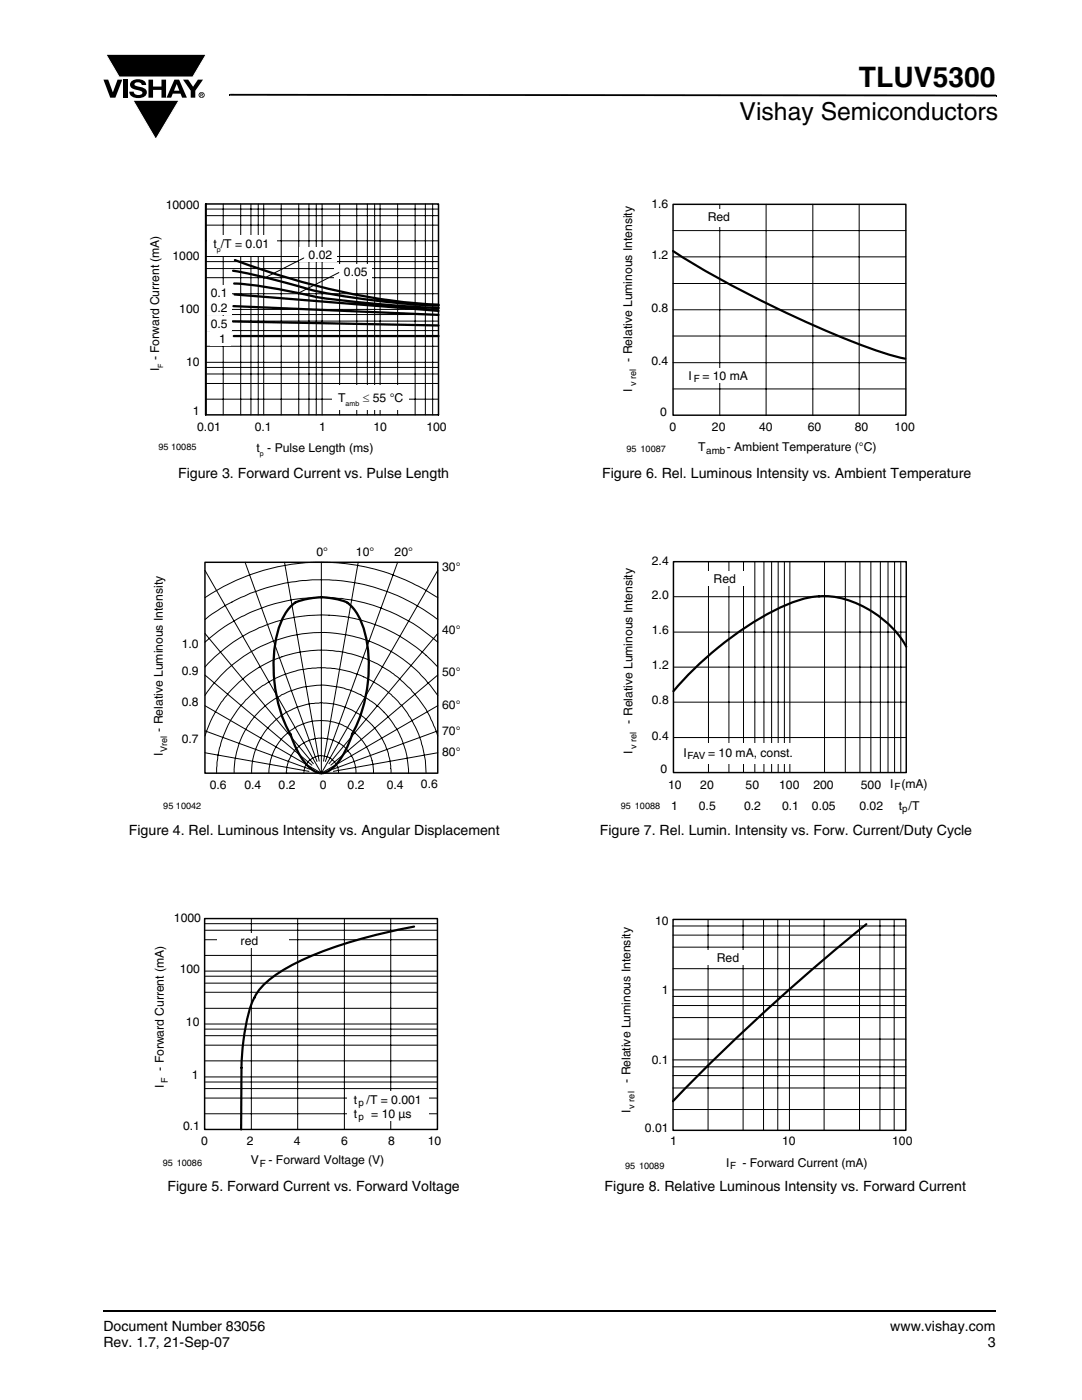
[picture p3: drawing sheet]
<svg xmlns="http://www.w3.org/2000/svg" width="216mm" height="279mm" viewBox="0 0 216 279" stroke-linecap="round" stroke-linejoin="round" font-family="sans-serif">
<g fill="#000">
<path d="M20.6 15.9h1l.9 2.5 1-2.5h.9l-1.4 3.6h-1zM21.1 10.8h20.1l-2.7 4.6h-14.7zM24.6 15.9h.9v3.6h-.9zM26.3 16.2a2.1 2.1 0 0 1 2.8 .3l.1 .5h-.9a.79 .79 0 0 0-.7-.6 .79 .79 0 0 0-.8 .4l.3 .3 1 .3a1.08 1.08 0 0 1 1.2 1 1.08 1.08 0 0 1-1.1 1.1 1.73 1.73 0 0 1-2.4-1.2h.9a.96 .96 0 0 0 .8 .7 .96 .96 0 0 0 .9-.5 1.31 1.31 0 0 0-1.2-.6 1.03 1.03 0 0 1-1.1-.5 1.03 1.03 0 0 1 .2-1.2zM29.6 15.9h.9v1.4h1.7v-1.4h.9v3.6h-.9v-1.6h-1.7v1.6h-.9zM36.5 15.9h1.1l.9 1.4 1-1.4h1l-1.5 2.2v1.4h-.9v-1.4zM45.7 18.7h.2v.4h-.2zM45.9 18.7l152.9 .2v.3l-152.9-.1zM198.8 18.9h.1v.3h-.1zM26.5 20h9.2l-4.6 7.8zM20.5 261.5h.1v.4h-.1z"/>
<path d="M35.3 16.8l-.6 1.3h1.1zM34.8 15.9h.9l1.6 3.6h-1l-.3-.8h-1.5l-.3 .8h-1z"/>
<path d="M40.1 18.7v.2h.2v-.1zM40 18.6l.4 .1 .1 .1-.2 .2 .2 .3-.3-.3-.1 .3h-.1zM39.8 19a.46 .46 0 0 0 .9 0 .46 .46 0 0 0-.9 0zM39.6 19a.6 .6 0 0 1 1.2 0 .6 .6 0 0 1-1.2 0z"/>
</g>
<path d="M21.1 10.8h20.1l-2.7 4.6h-14.7zM26.5 20h9.2l-4.6 7.8z" fill="none" stroke="#fff" stroke-width=".2"/>
<path d="M20.6 261.7h178.2" fill="none" stroke="#000" stroke-width=".36"/>
<g fill="none" stroke="#000" stroke-width=".2">
<path d="M41 51.2h46.5M41 48.1h46.5M41 44.9h46.5M41 43h46.5M41 41.7h46.5M41 58.6h46.5M41 55.4h46.5M41 53.6h46.5M41 52.2h46.5M44.5 40.7v42.1M48 40.7v42.1M50.1 40.7v42.1"/>
<path d="M51.5 40.7v42.1M52.6 40.7v42.1M56.1 40.7v42.1M59.6 40.7v42.1M61.6 40.7v42.1M63.1 40.7v42.1M64.3 40.7v42.1M67.8 40.7v42.1M71.2 40.7v42.1M73.3 40.7v42.1M74.8 40.7v42.1M75.8 40.7v42.1"/>
<path d="M79.3 40.7v42.1M82.8 40.7v42.1M84.9 40.7v42.1M86.3 40.7v42.1M41 61.8h46.5M41 72.3h46.5M41 69.1h46.5M41 66h46.5M41 64.1h46.5M41 62.8h46.5M41 79.7h46.5M41 76.5h46.5"/>
<path d="M41 74.6h46.5M41 73.3h46.5"/>
</g>
<g fill="#fff">
<path d="M41.3 47h13.8v4h-13.8z"/>
<path d="M59.7 49.4h7.4v2.9h-7.4z"/>
<path d="M66.7 52.6h7.5v3h-7.5z"/>
<path d="M40.5 56.9h5.7v2.9h-5.7z"/>
<path d="M40.5 59.9h5.7v2.9h-5.7z"/>
<path d="M42.1 66h4v3h-4z"/>
</g>
<path d="M60.6 51.5l-8 4.1M67.6 54.4l-8 4.1" fill="none" stroke="#000" stroke-width=".2"/>
<path d="M40.5 63.1h5.7v2.9h-5.7z" fill="#fff"/>
<path d="M46.5 54a143.1 143.1 0 0 1 15 3.7M46.7 56.6a104.7 104.7 0 0 1 17 2.8 263.3 263.3 0 0 0 23.8 2.1M46.8 58.8l40.7 3.2M46.9 51.9a134 134 0 0 0 40.6 8.9M61.4 57.7a139.5 139.5 0 0 0 26.1 3.3M46.5 64.2l41 .8M46.6 61.1l40.9 1.7M46.6 67.1h40.9" fill="none" stroke="#000" stroke-width=".46"/>
<path d="M41 40.7h46.5v42.1h-46.5zM41 40.7v42.1" fill="none" stroke="#000" stroke-width=".3"/>
<path d="M66.4 77h15.2v4.8h-15.2z" fill="#fff"/>
<path d="M40.9 112.2h46.5v42.1h-46.5zM40.8 183.3h46.5v42.1h-46.5z" fill="none" stroke="#000" stroke-width=".29"/>
<g fill="none" stroke="#000" stroke-width=".2">
<path d="M40.9 119.3a41.7 41.7 0 0 1 46.5 0M40.9 113.8l23.2 40.5M48.9 112.2l14.3 39.8M56.8 112.2l6.9 39.7M64.1 112.2v42.1M71.5 112.2l-6.9 39.7M79.3 112.2l-14.4 39.8M87.4 113.8l-23.3 40.5M40.9 123.7a38.2 38.2 0 0 1 21.4-8h3.4a38.4 38.4 0 0 1 21.7 8M40.9 128.2l.6-.5a33.7 33.7 0 0 1 8.9-5.7l2.3-.8a34.6 34.6 0 0 1 34.7 7M40.9 133.1a31.2 31.2 0 0 1 46.5 0M40.9 138.8a27.7 27.7 0 0 1 46.5 0"/>
<path d="M40.9 134.7l21.3 18M40.9 126.4l21.6 26M87.4 126.4l-21.7 26M87.4 134.7l-21.4 18M40.9 146.9l1.5-3.8 1.8-3a24.4 24.4 0 0 1 31.1-7.6l2.5 1.5a25.3 25.3 0 0 1 9.6 12.9M40.9 140.8l23.2 13.5M40.9 145.9l20.9 7.6M40.9 150.2l20.7 3.7M43.2 154.3a19 19 0 0 1 1.3-7.3 21.5 21.5 0 0 1 6.4-9.1 21.4 21.4 0 0 1 15-4.6 21.3 21.3 0 0 1 14.2 7.5l1.1 1.4a21.7 21.7 0 0 1 3.2 7l.5 2.6 .1 2.5M46.7 154.3a17.5 17.5 0 0 1 25.3-15.6l2.8 1.8a17 17 0 0 1 3.5 3.6 18 18 0 0 1 3.2 10.2M50.2 154.3a13.9 13.9 0 0 1 13.9-14 13.9 13.9 0 0 1 13.9 14M53.6 154.3a10.4 10.4 0 0 1 10.5-10.5 10.4 10.4 0 0 1 10.4 10.5"/>
<path d="M57.1 154.3h.1M57.1 154.3a6.7 6.7 0 0 1 2.1-4.9l.6-.6a8 8 0 0 1 3.7-1.5 7.3 7.3 0 0 1 6.4 3.1 8.2 8.2 0 0 1 1.1 3.9M60.6 154.3a3.5 3.5 0 0 1 5.6-2.8l.6 .7a3.6 3.6 0 0 1 .8 2.1M87.4 140.8l-23.3 13.5M87.4 145.9l-20.9 7.6M87.4 150.2l-20.9 3.7M40.8 190.7h46.5M40.8 187.5h46.5M40.8 185.7h46.5M40.8 184.3h46.5M40.8 198h46.5M40.8 196.2h46.5"/>
<path d="M40.8 194.8h46.5M40.8 193.8h46.5M50.2 183.3v42.1M59.4 183.3v42.1M68.7 183.3v42.1M78 183.3v42.1M40.8 201.2h46.5M40.8 211.7h46.5M40.8 208.6h46.5M40.8 206.7h46.5M40.8 205.4h46.5M40.8 219.1h46.5"/>
<path d="M40.8 217.3h46.5M40.8 215.9h46.5M40.8 204.4h46.5M40.8 214.9h46.5M40.8 222.3h46.5"/>
</g>
<path d="M64.1 119.2l1.3 .1a12 12 0 0 1 4 1M64.1 119.2l-1.3 .1a12 12 0 0 0-3.9 1M58.9 120.3a12.2 12.2 0 0 0-4 8.1 29.3 29.3 0 0 0 3 18.1M69.4 120.3a12.3 12.3 0 0 1 3.9 8.1 29.3 29.3 0 0 1-3.1 18.1M57.9 146.5a13.2 13.2 0 0 0 4.9 7.4 3.1 3.1 0 0 0 4-1 16.8 16.8 0 0 0 3.5-6.3" fill="none" stroke="#000" stroke-width=".46"/>
<path d="M50.8 199.1a27.9 27.9 0 0 0-2.4 10l-.2 3.4-.1 12.9M82.6 184.9a86.1 86.1 0 0 0-25.3 8.2 15.7 15.7 0 0 0-6.5 5.9" fill="none" stroke="#000" stroke-width=".44"/>
<g fill="#fff">
<path d="M69.4 217.8h16.2v5.9h-16.2z"/>
<path d="M43.3 186.3h14.3v2.9h-14.3z"/>
</g>
<path d="M134.3 40.8h46.5v42.1h-46.5z" fill="none" stroke="#000" stroke-width=".29"/>
<path d="M134.3 56.6h46.5M134.3 51.3h46.5M134.3 46h46.5M143.6 40.8v42.1M152.9 40.8v42.1M162.2 40.8v42.1M171.4 40.8v42.1M134.3 77.6h46.5M134.3 72.4h46.5M134.3 67.1h46.5M134.3 61.8h46.5" fill="none" stroke="#000" stroke-width=".2"/>
<path d="M134.3 50.1a214.9 214.9 0 0 0 41.9 20.3l4.4 1.2" fill="none" stroke="#000" stroke-width=".44"/>
<g fill="#fff">
<path d="M137 41.8h14.4v3.5h-14.4z"/>
<path d="M136.8 73.5h13v2.9h-13z"/>
</g>
<path d="M134.4 112.1h46.4v42.1h-46.4z" fill="none" stroke="#000" stroke-width=".29"/>
<g fill="none" stroke="#000" stroke-width=".2">
<path d="M134.4 119.1h46.4M141.4 112.1v42.1M145.4 112.1v42.1M148.4 112.1v42.1M150.6 112.1v42.1M152.4 112.1v42.1M154 112.1v42.1M155.3 112.1v42.1M156.5 112.1v42.1M157.6 112.1v42.1M164.5 112.1v42.1M168.7 112.1v42.1"/>
<path d="M171.6 112.1v42.1M173.8 112.1v42.1M175.7 112.1v42.1M177.2 112.1v42.1M178.5 112.1v42.1M179.7 112.1v42.1M134.4 133.1h46.4M134.4 126.1h46.4M134.4 147.2h46.4M134.4 140.1h46.4"/>
</g>
<path d="M180.8 129.1a20.5 20.5 0 0 0-16.5-10.1 20.7 20.7 0 0 0-9.2 2.5 68.1 68.1 0 0 0-20.7 16.4" fill="none" stroke="#000" stroke-width=".44"/>
<g fill="#fff">
<path d="M135.7 114h14.3v2.9h-14.3z"/>
<path d="M135.2 148.3h23.7v4.1h-23.7z"/>
</g>
<path d="M134.3 183.5h46.5v42.1h-46.5z" fill="none" stroke="#000" stroke-width=".29"/>
<g fill="none" stroke="#000" stroke-width=".2">
<path d="M134.3 197.5h46.5M134.3 198.9h46.5M134.3 184.8h46.5M134.3 186.6h46.5M134.3 189h46.5M134.3 193.3h46.5M141.3 183.5v42.1M148.3 183.5v42.1M152.4 183.5v42.1M155.2 183.5v42.1M157.5 183.5v42.1M164.4 183.5v42.1"/>
<path d="M171.5 183.5v42.1M175.6 183.5v42.1M178.4 183.5v42.1M134.3 211.5h46.5M134.3 212.9h46.5M134.3 214.7h46.5M134.3 217.1h46.5M134.3 200.7h46.5M134.3 203.1h46.5M134.3 207.4h46.5M134.3 221.4h46.5"/>
</g>
<path d="M172.9 184.4a422.9 422.9 0 0 0-38.6 35.4" fill="none" stroke="#000" stroke-width=".44"/>
<path d="M137 189.7h14.4v2.9h-14.4z" fill="#fff"/>
<text font-size="5.6" x="171.4" y="17.4">TLUV5300</text>
<text font-size="4.9" x="147.6" y="24">Vishay Semiconductors</text>
<g font-size="2.8">
<text x="35.5" y="95.4">Figure 3. Forward Current vs. Pulse Length</text>
<text x="120.1" y="95.4">Figure 6. Rel. Luminous Intensity vs. Ambient Temperature</text>
<text x="25.7" y="166.6">Figure 4. Rel. Luminous Intensity vs. Angular Displacement</text>
<text x="119.7" y="166.6">Figure 7. Rel. Lumin. Intensity vs. Forw. Current/Duty Cycle</text>
<text x="33.4" y="237.8">Figure 5. Forward Current vs. Forward Voltage</text>
<text x="120.6" y="237.8">Figure 8. Relative Luminous Intensity vs. Forward Current</text>
<text x="20.6" y="265.6">Document Number 83056</text>
<text x="20.6" y="268.8">Rev. 1.7, 21-Sep-07</text>
<text x="177.7" y="265.6">www.vishay.com</text>
<text x="197.1" y="268.8">3</text>
</g>
<g font-size="2.4">
<text x="33.1" y="41.7">10000</text>
<text x="130" y="41.5">1.6</text>
<text x="141.2" y="44.2">Red</text>
<text x="34.4" y="51.9">1000</text>
<text x="42.6" y="49.5">t /T = 0.01</text>
<text x="61.6" y="51.8">0.02</text>
<text x="130" y="51.7">1.2</text>
<text x="42.1" y="59.3">0.1</text>
<text x="68.6" y="55.1">0.05</text>
<text x="35.8" y="62.5">100</text>
<text x="42.1" y="62.3">0.2</text>
<text x="42.1" y="65.5">0.5</text>
<text x="130" y="62.3">0.8</text>
<text x="43.7" y="68.5">1</text>
<text x="31.8" y="74.1" transform="rotate(-90 31.8 74.1)">I - Forward Current (mA)</text>
<text x="37.1" y="73">10</text>
<text x="126.1" y="72.2" transform="rotate(-90 126.1 72.2)">- Relative Luminous Intensity</text>
<text x="130" y="72.8">0.4</text>
<text x="137.4" y="75.9">I</text>
<text x="140.2" y="75.9">= 10 mA</text>
<text x="38.5" y="82.9">1</text>
<text x="67.5" y="80.3">T</text>
<text x="74.4" y="80.3">55 °C</text>
<text x="126.1" y="78.2" transform="rotate(-90 126.1 78.2)">I</text>
<text x="131.7" y="82.9">0</text>
<text x="39.4" y="86">0.01</text>
<text x="50.8" y="86">0.1</text>
<text x="63.7" y="86">1</text>
<text x="74.5" y="86">10</text>
<text x="85.1" y="86">100</text>
<text x="133.6" y="86">0</text>
<text x="142.1" y="86">20</text>
<text x="151.5" y="86">40</text>
<text x="161.2" y="86">60</text>
<text x="170.6" y="86">80</text>
<text x="178.5" y="86">100</text>
<text x="51.2" y="90.2">t - Pulse Length (ms)</text>
<text x="139.3" y="90.1">T</text>
<text x="145" y="90.1">- Ambient Temperature (°C)</text>
<text x="63.2" y="111.1">0°</text>
<text x="71" y="111.1">10°</text>
<text x="78.7" y="111.1">20°</text>
<text x="130.1" y="112.8">2.4</text>
<text x="88.2" y="114">30°</text>
<text x="130.1" y="119.5">2.0</text>
<text x="142.4" y="116.4">Red</text>
<text x="36.3" y="129.3">1.0</text>
<text x="88.2" y="126.5">40°</text>
<text x="130.1" y="126.6">1.6</text>
<text x="36.3" y="134.7">0.9</text>
<text x="88.2" y="134.9">50°</text>
<text x="130.1" y="133.6">1.2</text>
<text x="36.3" y="140.8">0.8</text>
<text x="88.2" y="141.4">60°</text>
<text x="130.1" y="140.6">0.8</text>
<text x="32.5" y="146.1" transform="rotate(-90 32.5 146.1)">- Relative Luminous Intensity</text>
<text x="36.3" y="148.2">0.7</text>
<text x="88.2" y="146.6">70°</text>
<text x="126.2" y="144.4" transform="rotate(-90 126.2 144.4)">- Relative Luminous Intensity</text>
<text x="130.1" y="147.6">0.4</text>
<text x="32.5" y="150.9" transform="rotate(-90 32.5 150.9)">I</text>
<text x="88.2" y="150.9">80°</text>
<text x="126.2" y="150.4" transform="rotate(-90 126.2 150.4)">I</text>
<text x="131.8" y="154.3">0</text>
<text x="136.4" y="151">I</text>
<text x="141.3" y="151">= 10 mA, const.</text>
<text x="41.8" y="157.5">0.6</text>
<text x="48.8" y="157.5">0.4</text>
<text x="55.6" y="157.5">0.2</text>
<text x="63.8" y="157.5">0</text>
<text x="69.4" y="157.5">0.2</text>
<text x="77.2" y="157.5">0.4</text>
<text x="84" y="157.3">0.6</text>
<text x="133.3" y="157.4">10</text>
<text x="133.9" y="161.7">1</text>
<text x="139.5" y="161.7">0.5</text>
<text x="139.7" y="157.4">20</text>
<text x="148.5" y="161.7">0.2</text>
<text x="148.8" y="157.4">50</text>
<text x="155.5" y="157.4">100</text>
<text x="156" y="161.7">0.1</text>
<text x="162" y="161.7">0.05</text>
<text x="162.3" y="157.4">200</text>
<text x="171.5" y="161.7">0.02</text>
<text x="171.8" y="157.4">500</text>
<text x="177.7" y="157.3">I (mA)</text>
<text x="179.3" y="161.6">t /T</text>
<text x="34.7" y="184">1000</text>
<text x="130.7" y="184.5">10</text>
<text x="48" y="188.6">red</text>
<text x="35.9" y="194.2">100</text>
<text x="143" y="192.1">Red</text>
<text x="132.1" y="198.3">1</text>
<text x="37.1" y="204.8">10</text>
<text x="32.7" y="213.7" transform="rotate(-90 32.7 213.7)">- Forward Current (mA)</text>
<text x="38.3" y="215.4">1</text>
<text x="130.1" y="212.3">0.1</text>
<text x="32.7" y="217" transform="rotate(-90 32.7 217)">I</text>
<text x="70.6" y="220.2">t</text>
<text x="73.2" y="220.2">/T = 0.001</text>
<text x="125.8" y="216.1" transform="rotate(-90 125.8 216.1)">- Relative Luminous Intensity</text>
<text x="36.5" y="225.5">0.1</text>
<text x="70.6" y="223.1">t</text>
<text x="74.1" y="223.1">= 10 µs</text>
<text x="125.8" y="222.1" transform="rotate(-90 125.8 222.1)">I</text>
<text x="128.7" y="226">0.01</text>
<text x="40.1" y="228.5">0</text>
<text x="49.2" y="228.5">2</text>
<text x="50.1" y="232.4">V</text>
<text x="53.6" y="232.4">- Forward Voltage (V)</text>
<text x="58.6" y="228.5">4</text>
<text x="68.1" y="228.5">6</text>
<text x="77.5" y="228.5">8</text>
<text x="85.3" y="228.5">10</text>
<text x="133.7" y="228.6">1</text>
<text x="144.9" y="232.9">I</text>
<text x="148.2" y="232.9">- Forward Current (mA)</text>
<text x="156.1" y="228.6">10</text>
<text x="178" y="228.6">100</text>
</g>
<text font-size="2.4" fill="#231f20" x="72.4" y="80.3">≤</text>
<g font-size="2">
<text x="138.5" y="76.3">F</text>
<text x="140.9" y="90.5">amb</text>
<text x="137.2" y="151.5">FAV</text>
<text x="178.5" y="157.8">F</text>
<text x="180" y="162">p</text>
<text x="71.5" y="220.7">p</text>
<text x="71.5" y="223.5">p</text>
<text x="51.8" y="232.8">F</text>
<text x="145.7" y="233.3">F</text>
</g>
<g font-size="1.8">
<text x="126.9" y="77" transform="rotate(-90 126.9 77)">v rel</text>
<text x="31.6" y="89.8">95 10085</text>
<text x="125" y="90.2">95 10087</text>
<text x="127" y="149.5" transform="rotate(-90 127 149.5)">v rel</text>
<text x="33.4" y="150.1" transform="rotate(-90 33.4 150.1)">Vrel</text>
<text x="32.6" y="161.5">95 10042</text>
<text x="123.9" y="161.5">95 10088</text>
<text x="33.5" y="216.1" transform="rotate(-90 33.5 216.1)">F</text>
<text x="126.6" y="221.2" transform="rotate(-90 126.6 221.2)">v rel</text>
<text x="32.5" y="232.8">95 10086</text>
<text x="124.7" y="233.2">95 10089</text>
</g>
<g font-size="1.4">
<text x="43.3" y="50.3">p</text>
<text x="32.6" y="73.5" transform="rotate(-90 32.6 73.5)">F</text>
<text x="69" y="81.1">amb</text>
<text x="51.9" y="91">p</text>
</g>
</svg>
